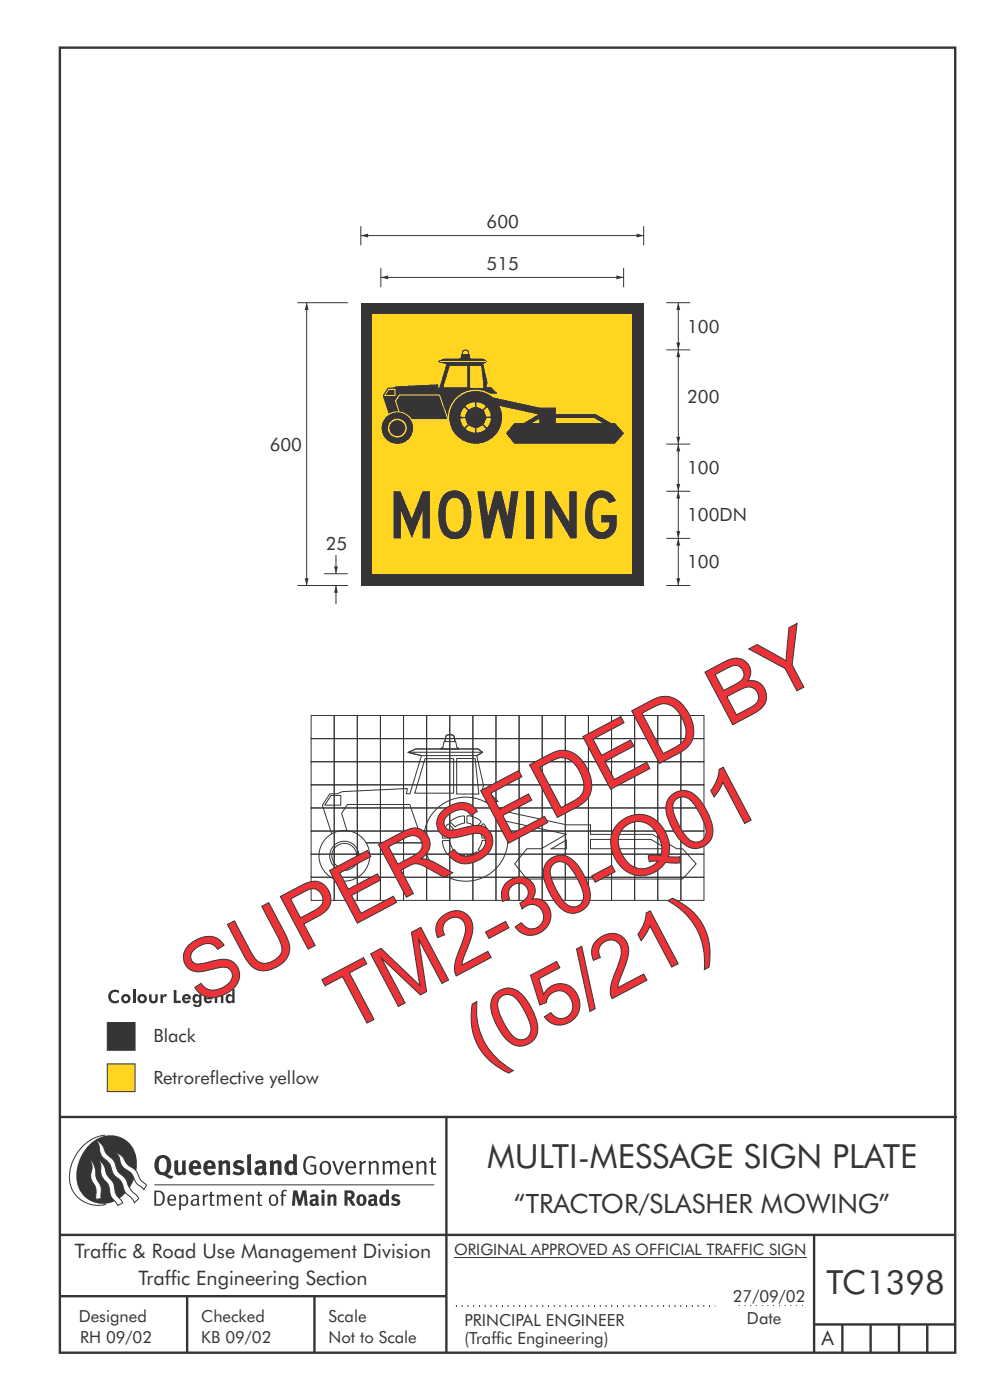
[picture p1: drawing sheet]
<svg xmlns="http://www.w3.org/2000/svg" width="210mm" height="297mm" viewBox="0 0 210 297" stroke-linecap="round" stroke-linejoin="round" font-family="sans-serif">
<g fill="none" stroke="#373435" stroke-width=".51">
<path d="M12.7 10.1h189.9v276.9h-189.9zM12.7 237h190.3M94.7 236.9v50.1M12.7 262h190M12.7 275h82M39.7 275v12M66.7 275v12M172.7 262v25M172.7 281h30M178.7 281v6M184.7 281v6M190.7 281v6"/>
<path d="M196.7 281v6"/>
</g>
<path d="M96.7 277h55M156.7 277h14" fill="none" stroke="#373435" stroke-width=".21" stroke-dasharray=".2 1" stroke-linecap="butt"/>
<g fill="#373435">
<path d="M23.4 210.4l.4-.3 .9-.1 .5 .2v.6a.97 .97 0 0 0-1.4-.1 .97 .97 0 0 0 0 1.4 .97 .97 0 0 0 1.4 0v.6a1.48 1.48 0 0 1-1.9-.3 1.48 1.48 0 0 1 .1-2z"/>
<path d="M28.2 209.9h.5v2.9h-.5z"/>
<path d="M31.6 211h.5v.9a.4 .4 0 0 0 .4 .5 .4 .4 0 0 0 .4-.5v-.9h.6v.9a.92 .92 0 0 1-1 1 .92 .92 0 0 1-.9-1z"/>
<path d="M34 211h.6l-.1 .4a.63 .63 0 0 1 .9-.5l-.1 .6h-.5l-.2 .2v1.1h-.6z"/>
<path d="M36.9 210h.5v2.3h.9v.5h-1.4z"/>
<path d="M45.6 211h.5v.2a.7 .7 0 0 1 .8-.3 .7 .7 0 0 1 .5 .8v1.1h-.5v-1.1a.41 .41 0 0 0-.6-.3 .41 .41 0 0 0-.2 .5v.9h-.5z"/>
<path d="M25.7 211.9a1.01 1.01 0 0 0 2 0 1.01 1.01 0 0 0-2 0zM26.2 211.9a.5 .5 0 0 1 1 0 .5 .5 0 0 1-1 0z"/>
<path d="M29.2 211.9a1.01 1.01 0 0 0 2 0 1.01 1.01 0 0 0-2 0zM29.6 211.9a.5 .5 0 0 1 1 0 .5 .5 0 0 1-1 0z"/>
<path d="M38.9 211.2a.99 .99 0 0 0 0 1.5 .99 .99 0 0 0 1.5-.3l-.4-.2-.3 .2a.44 .44 0 0 1-.6-.4h1.4a.93 .93 0 0 0-.5-1 .93 .93 0 0 0-1.1 .2zM39.2 211.5a.42 .42 0 0 1 .5-.2 .42 .42 0 0 1 .3 .4h-.9z"/>
<path d="M41.3 211.9a.51 .51 0 0 1 1 0 .51 .51 0 0 1-1 0zM41 211.1a1.01 1.01 0 0 0-.1 1.2 1.01 1.01 0 0 0 1 .5l.4-.3v.3a.4 .4 0 0 1-.3 .5 .4 .4 0 0 1-.5-.2h-.6a.93 .93 0 0 0 1.1 .6 .93 .93 0 0 0 .7-.9v-1.8h-.4v.3a.73 .73 0 0 0-1.3-.2z"/>
<path d="M43.5 211.2a.99 .99 0 0 0 0 1.5 .99 .99 0 0 0 1.5-.3l-.4-.2-.2 .2a.44 .44 0 0 1-.7-.4h1.4a.93 .93 0 0 0-.5-1 .93 .93 0 0 0-1.1 .2zM43.8 211.5a.42 .42 0 0 1 .5-.2 .42 .42 0 0 1 .3 .4h-.8z"/>
<path d="M49.3 209.9v1.4a.84 .84 0 0 0-1.2-.3 .84 .84 0 0 0-.2 1.2 .76 .76 0 0 0 .5 .7 .76 .76 0 0 0 .9-.4v.3h.5v-2.9zM48.6 211.4a.47 .47 0 0 1 .5 0 .47 .47 0 0 1 .2 .5l-.1 .3a.46 .46 0 0 1-.8 0v-.6z"/>
</g>
<path d="M22.8 225.7h5.8v5.9h-5.8z" fill-rule="evenodd" fill="#ffd520" stroke="#373435" stroke-width=".21"/>
<path d="M22.8 216.9h5.8v5.9h-5.8z" fill-rule="evenodd" fill="#373435" stroke="#373435" stroke-width=".21"/>
<path d="M96.7 277.2h55" fill="none" stroke="#373435" stroke-width=".21" stroke-dasharray=".2 1" stroke-linecap="butt"/>
<path d="M96.3 266.7h74.7" fill="none" stroke="#373435" stroke-width=".21"/>
<g fill="#373435">
<path d="M64.9 245.6a1.61 1.61 0 0 1 2.1 0l-.2 .3a1.17 1.17 0 0 0-1.4-.2 1.17 1.17 0 0 0-.6 1.3 1.42 1.42 0 0 0 1.2 1.9l.7-.2v-1.2h-.8l-.1-.4h1.3v1.8a1.82 1.82 0 0 1-2.2 0 1.82 1.82 0 0 1-.6-2.1l.2-.7z" fill-rule="evenodd"/>
<path d="M68.2 246.5a1.77 1.77 0 0 0 .4 2.7 1.39 1.39 0 0 0 1.4-.5 1.39 1.39 0 0 0 .2-1.5 1.19 1.19 0 0 0-2-.7zM68.5 246.8a.83 .83 0 0 1 1 .1 .83 .83 0 0 1 .2 .9 .75 .75 0 0 1-.6 1.1 .75 .75 0 0 1-.8-.8v-1z" fill-rule="evenodd"/>
<path d="M70.5 246.4l.4-.1 .8 2.4 .8-2.3h.5l-1.1 2.8h-.4z" fill-rule="evenodd"/>
<path d="M73.6 246.7a1.74 1.74 0 0 0 .5 2.5h.9l.5-.3-.2-.3a.89 .89 0 0 1-1.1 .2 .89 .89 0 0 1-.4-1h1.7a1.15 1.15 0 0 0-.4-1.3 1.15 1.15 0 0 0-1.5 .2zM74 246.8a.67 .67 0 0 1 .8-.1 .67 .67 0 0 1 .3 .8h-1.3z" fill-rule="evenodd"/>
<path d="M76.2 246.4l.4-.1 .1 .4 .5-.4h.5l-.2 .5a.61 .61 0 0 0-.8 .6v1.8h-.4z" fill-rule="evenodd"/>
<path d="M78.1 246.4l.5-.1 .1 .4a.89 .89 0 0 1 .9-.4 .89 .89 0 0 1 .7 .7v2.2h-.4v-2.2l-.1-.2-.3-.1-.8 .4v2.1h-.4z" fill-rule="evenodd"/>
<path d="M81.1 246.4l.4-.1 .1 .4a.83 .83 0 0 1 .8-.4 .83 .83 0 0 1 .7 .5 .86 .86 0 0 1 .9-.5 .86 .86 0 0 1 .7 .7v2.2h-.4l-.1-2.3a.5 .5 0 0 0-.8 0l-.2 .2v2.1h-.5v-2.2l-.4-.3-.7 .4v2.1h-.4z" fill-rule="evenodd"/>
<path d="M85.7 246.7a1.74 1.74 0 0 0 .5 2.5h.9l.5-.3-.2-.3a.89 .89 0 0 1-1.1 .2 .89 .89 0 0 1-.4-1h1.7a1.15 1.15 0 0 0-.5-1.3 1.15 1.15 0 0 0-1.4 .2zM86 246.8a.67 .67 0 0 1 .9-.1 .67 .67 0 0 1 .3 .8h-1.3z" fill-rule="evenodd"/>
<path d="M88.3 246.4l.4-.1 .1 .4a.89 .89 0 0 1 .9-.4 .89 .89 0 0 1 .8 .7v2.2h-.5v-2.2l-.1-.2-.3-.1-.8 .4v2.1h-.4z" fill-rule="evenodd"/>
<path d="M91.5 245.6l.4-.1v.9h.7l-.2 .3h-.5v2.1l.1 .1h.5l.1 .3a.71 .71 0 0 1-1.2-.6v-1.9h-.3v-.3h.3z" fill-rule="evenodd"/>
<path d="M37 246.3l.8-.2v2a.46 .46 0 0 0 .2 .6 .46 .46 0 0 0 .6-.2v-2.2l.8-.2v2.4l.2 .5-.6 .4-.2-.3a1.03 1.03 0 0 1-1.2 .2 1.03 1.03 0 0 1-.6-1.1z" fill-rule="evenodd"/>
<path d="M40.4 246.6a1.64 1.64 0 0 0 0 2.2 1.64 1.64 0 0 0 2.3 .1l-.4-.4a.78 .78 0 0 1-.9 .3 .78 .78 0 0 1-.5-.8h1.8a1.37 1.37 0 0 0-.6-1.7 1.37 1.37 0 0 0-1.7 .3zM41.1 246.9a.48 .48 0 0 1 .6-.1 .48 .48 0 0 1 .2 .6h-1z" fill-rule="evenodd"/>
<path d="M43.5 246.6a1.65 1.65 0 0 0-.2 1.9 1.65 1.65 0 0 0 1.9 .8l.5-.4-.3-.4a.78 .78 0 0 1-.9 .3 .78 .78 0 0 1-.5-.8h1.8a1.37 1.37 0 0 0-.6-1.7 1.37 1.37 0 0 0-1.7 .3zM44.1 246.9a.48 .48 0 0 1 .6-.1 .48 .48 0 0 1 .2 .6h-.9z" fill-rule="evenodd"/>
<path d="M46.3 246.3l.7-.2 .1 .4a.95 .95 0 0 1 1-.3 .95 .95 0 0 1 .7 .8v2.3h-.8v-2.3l-.3-.2-.5 .3v2.2h-.8z" fill-rule="evenodd"/>
<path d="M49.7 246.5a1.73 1.73 0 0 1 2-.1l-.2 .5-.6-.2a.42 .42 0 0 0-.6 .3l.2 .3a1.23 1.23 0 0 1 1.4 1 1.47 1.47 0 0 1-2.3 .9l-.3-.2 .3-.6 .7 .3a.47 .47 0 0 0 .7-.3 .87 .87 0 0 0-1-.5l-.4-.2-.1-.4z" fill-rule="evenodd"/>
<path d="M54.1 246.6l.3 .5 .3-.1a.62 .62 0 0 1 .9 0l.1 .4a1.21 1.21 0 0 0-1.4 .3 1.21 1.21 0 0 0-.1 1.3 1.19 1.19 0 0 0 1.6 .1l.5 .3 .4-.5-.3-.3v-1.4a.96 .96 0 0 0-1.3-1zM55 248l.6-.1v.7a.43 .43 0 0 1-.6 .1 .43 .43 0 0 1 0-.7z" fill-rule="evenodd"/>
<path d="M57.2 246.3l.7-.2 .1 .4a.95 .95 0 0 1 1-.3 .95 .95 0 0 1 .7 .8v2.3h-.8v-2.3l-.2-.2-.6 .3v2.2h-.8z" fill-rule="evenodd"/>
<path d="M62.2 244.8v1.5a1.29 1.29 0 0 0-1.4 .2 1.29 1.29 0 0 0-.5 1.3 1.24 1.24 0 0 0 .6 1.3 1.24 1.24 0 0 0 1.4 0l.1 .2h.7l-.1-4.3zM61.5 246.9l.4-.1 .3 .2v1.5l-.3 .1a.48 .48 0 0 1-.6-.4 1.52 1.52 0 0 1 .2-1.3z" fill-rule="evenodd"/>
<path d="M52.4 245l.8-.2 .2 4.5h-.8l-.1-.2z" fill-rule="evenodd"/>
</g>
<path d="M22.4 240.8a9 9 0 0 0-7.4 10.9 6.2 6.2 0 0 0 7.5 3.8M32.7 251.4h59.4" fill="none" stroke="#373435" stroke-width=".21"/>
<path d="M19.1 242.7a5.7 5.7 0 0 1 6.5-1.4 5.7 5.7 0 0 1 3.4 5.7 8.6 8.6 0 0 1-6.2 8.3 5.7 5.7 0 0 1-6.5-7 9.9 9.9 0 0 1 2.8-5.6z" fill-rule="evenodd" fill="#373435"/>
<path d="M24.5 244.5a3.1 3.1 0 0 1 2.3 2.2l.7 .7a3.2 3.2 0 0 1 2 2.4l.4 .6 1.2 1.1-.6 .9-.2-.3a3.5 3.5 0 0 1-1.9-2.1 3.8 3.8 0 0 0-2.1-2.2 3.5 3.5 0 0 1-1-2.2zM20.4 241.9a3.4 3.4 0 0 1 1.9 2.5l.7 .8a3.3 3.3 0 0 1 1.7 2.6 4.4 4.4 0 0 0 1.7 2l.3 .3a6.1 6.1 0 0 0 2.5 3.7l.2 .5-.9 .9a6.1 6.1 0 0 0-1.9-2.2l-.4-.8a3.6 3.6 0 0 0-1.9-2.8l-.6-1a3.6 3.6 0 0 0-1.9-2.8 3.7 3.7 0 0 1-.8-2.4zM21 246.1a3.4 3.4 0 0 1 1.5 2.7l.6 1a3.8 3.8 0 0 1 1.4 3.1l.3 .7 1.2 1.6-1 .6-.5-.8a3.2 3.2 0 0 1-1.3-2.8 4.3 4.3 0 0 0-1.4-2.2 4.7 4.7 0 0 1-.5-2.9zM19.2 246.1a5.1 5.1 0 0 1 1.2 3.7l.3 .7a3.1 3.1 0 0 1 .7 3l.1 .8-1.1 .2-.1-.8a3.5 3.5 0 0 0-.9-3.3 3.6 3.6 0 0 1 .1-2.5z" fill-rule="evenodd" fill="#fefefe" stroke="#373435" stroke-width=".21"/>
<g fill="#373435">
<path d="M33.4 245.5a2.51 2.51 0 0 0 .4 3.7l.8 .1a2.78 2.78 0 0 0 2 .7l.2-.6h-.6l-.7-.3a2.56 2.56 0 0 0 0-3.8 1.83 1.83 0 0 0-2.1 .2zM34 245.9a.87 .87 0 0 1 1 0 .87 .87 0 0 1 .4 .9v.4a1.17 1.17 0 0 1-.9 1.5l-.3-.1a2.38 2.38 0 0 1-.2-2.7z" fill-rule="evenodd"/>
<path d="M33.1 252.9v2.6a1.12 1.12 0 0 0 1.2-.3 1.12 1.12 0 0 0 .2-1.2l-.1-.5-.3-.4zM32.7 252.6h1.1a1.67 1.67 0 0 1 1.2 1.6 1.67 1.67 0 0 1-1.3 1.6h-1zM36.1 253.9l-.2 .5h1.1a.55 .55 0 0 0-.3-.6 .55 .55 0 0 0-.6 .1zM35.8 253.7a.95 .95 0 0 1 1.2-.1 .95 .95 0 0 1 .4 1.1h-1.5a.72 .72 0 0 0 .4 .8 .72 .72 0 0 0 .9-.2l.1 .3a1.15 1.15 0 0 1-1.5 0 1.15 1.15 0 0 1-.2-1.5zM38.4 254.1v1.2a.7 .7 0 0 0 .9 .1 .7 .7 0 0 0 .2-.9 .61 .61 0 0 0-.4-.7 .61 .61 0 0 0-.7 .3zM38 253.5l.3-.1 .1 .4a.95 .95 0 0 1 1.2-.2 .95 .95 0 0 1 .3 1.2 .92 .92 0 0 1-.5 .9 .92 .92 0 0 1-1-.1v1.1l-.4 .1zM40.9 254.8a.5 .5 0 0 0 .2 .8 .5 .5 0 0 0 .7-.4v-.6zM40.5 253.7a1 1 0 0 1 1.7 .3v1.4l.2 .2-.2 .3-.3-.3a.78 .78 0 0 1-1.4-.1 .78 .78 0 0 1 .8-1.1h.5a.58 .58 0 0 0-.3-.7 .58 .58 0 0 0-.7 .2zM43 253.5l.3-.1 .1 .4 .3-.3 .5-.1-.2 .4a.52 .52 0 0 0-.6 .5v1.5h-.4zM44.6 252.9l.4-.1-.1 .7h.6l-.1 .3h-.5v1.5a.35 .35 0 0 0 .6 .3v.2a.57 .57 0 0 1-.6 .1 .57 .57 0 0 1-.3-.5v-1.6h-.3v-.3h.3zM45.9 253.5l.4-.1 .1 .4 .2-.2a.64 .64 0 0 1 1 .2 .7 .7 0 0 1 .8-.4 .7 .7 0 0 1 .5 .6v1.8h-.3v-1.7l-.3-.4-.7 .4v1.7h-.3v-1.6a.38 .38 0 0 0-.3-.5 .38 .38 0 0 0-.5 .2l-.1 .2v1.7h-.4zM50.2 253.9l-.2 .5h1.1a.55 .55 0 0 0-.2-.6 .55 .55 0 0 0-.7 .1zM49.9 253.7a.95 .95 0 0 1 1.2-.1 .95 .95 0 0 1 .4 1.1h-1.5a.72 .72 0 0 0 .4 .8 .72 .72 0 0 0 .9-.2l.1 .3a1.15 1.15 0 0 1-1.5 0 1.15 1.15 0 0 1-.2-1.5zM52.1 253.5l.3-.1 .1 .4a.72 .72 0 0 1 .8-.4 .72 .72 0 0 1 .6 .6v1.8h-.4v-1.6a.45 .45 0 0 0-.3-.5 .45 .45 0 0 0-.5 .2l-.2 .2v1.7h-.3zM54.7 252.9l.4-.1v.7h.6l-.1 .3h-.5v1.5a.35 .35 0 0 0 .5 .3v.2a.57 .57 0 0 1-.6 .1 .57 .57 0 0 1-.3-.5v-1.6h-.3v-.3h.3zM57.6 253.9l-.2 .7a.65 .65 0 0 0 .3 .8 .65 .65 0 0 0 .8-.2l.1-.1a.93 .93 0 0 0-.7-1.4zM57.3 253.7a1.12 1.12 0 0 1 1.4 0 1.12 1.12 0 0 1 .3 1.5 1.01 1.01 0 0 1-1.3 .6 1.01 1.01 0 0 1-.7-1.2zM59.9 252.6l.5-.2 .5 .2-.1 .2-.4-.1-.3 .2v.6h.6l-.1 .3h-.5v2h-.4v-2h-.2v-.3h.2zM62.2 252.6l-.3 3.2h.7l.1-2.3 .6 2.3h.6l.6-2.3 .1 2.3h.7l-.3-3.2h-.9l-.5 2.1-.5-2.1zM65.7 253.7l.3 .4a.51 .51 0 0 1 .5-.3 .51 .51 0 0 1 .4 .4v.1a.88 .88 0 0 0-1.1 .4 .88 .88 0 0 0 .2 1.1 .9 .9 0 0 0 1.1-.2l.3 .3 .4-.4-.2-.2v-1.1a.87 .87 0 0 0-.5-.8 .87 .87 0 0 0-1 .1zM66.4 254.8h.5v.5l-.1 .1h-.3l-.2-.1zM68.2 253.5v2.3h.6v-2.4zM68.1 252.8a.4 .4 0 0 0 .8 0 .4 .4 0 0 0-.8 0zM69.4 253.5l.1 2.3h.6v-1.7a.33 .33 0 0 1 .4-.2 .33 .33 0 0 1 .3 .4v1.5h.6v-1.7a.75 .75 0 0 0-.6-.7 .75 .75 0 0 0-.8 .3v-.3zM73.1 252.6v3.2h.6v-1.3l.3 .2 .7 1.1h.7l-.9-1.4a.94 .94 0 0 0 .7-1 .94 .94 0 0 0-.9-.8zM73.7 253.1a.51 .51 0 0 1 .8 .1 .51 .51 0 0 1-.2 .7l-.6 .1zM75.9 253.7a1.19 1.19 0 0 0-.1 1.7 1.19 1.19 0 0 0 1.8 0 1.19 1.19 0 0 0-.1-1.6 1.19 1.19 0 0 0-1.6-.1zM76.5 253.9l.2-.1a.99 .99 0 0 1 0 1.6 1.06 1.06 0 0 1-.2-1.5zM78.1 253.7l.3 .4a.51 .51 0 0 1 .5-.3 .51 .51 0 0 1 .5 .4v.1a.88 .88 0 0 0-1.2 .4 .88 .88 0 0 0 .2 1.1 .9 .9 0 0 0 1.1-.2l.3 .3 .4-.4-.2-.2v-1.1a.87 .87 0 0 0-.5-.8 .87 .87 0 0 0-1 .1zM78.9 254.8h.4v.5l-.1 .1h-.3l-.1-.1zM81.9 252.3v1.2a1.2 1.2 0 0 0-1.4 .6 1.2 1.2 0 0 0 .2 1.4l.5 .3 .8-.1v.1h.6l-.1-3.4zM81.4 253.9l.5 .1-.1 1.2a.46 .46 0 0 1-.5 0 .46 .46 0 0 1-.1-.5zM83.3 253.6a.79 .79 0 0 0-.1 .9 .79 .79 0 0 0 .9 .4 .33 .33 0 0 1 0 .5 .33 .33 0 0 1-.5 0l-.4-.3-.3 .5a1.15 1.15 0 0 0 1.2 .3 1.15 1.15 0 0 0 .8-1 1.49 1.49 0 0 0-1.2-.8 .4 .4 0 0 1 .3-.3 .4 .4 0 0 1 .4 .1l.2 .1 .2-.4a1.47 1.47 0 0 0-1.5 0z" fill-rule="evenodd"/>
</g>
<path d="M86.5 159.6l1.7-.7h13.2l1 .7-1.2 .7h-11.8zM70 168.4h1.5l1.2-.4 13.7-.7-.2 1.1h.8l2.4-8.1-2.8-.7 1.6-.7h13.2l.9 .7-1.2 .7 1.5 6.3-.5 1.5h1.6l2 2h-3.8l-1.2 8.7h-29.7l-2.6-8zM90.2 161h6v7.3h-8.2zM96.9 160.9h3.9l.8 7.6h-4.7zM104.1 171.5l16.1 3.5h5.1v2h13.1l5.2 3.1h1.2l2.9 3.2-2.9 3.2h-33l-2.6-3.2 2.6-3.2h3l5.3-3.1-14.2-3.1zM125.3 178.1h12.8l3.3 2h-16.1zM117 180.1l3.1-1.9v1.9z" fill="none" stroke="#373435" stroke-width=".21"/>
<g fill="#fefefe" stroke="#373435" stroke-width=".21">
<path d="M94.9 175l.3-.2 1 1-.6 1.2-.3 .8h-1.4a3.7 3.7 0 0 1 1-2.8zM93.9 178.4l1.5-.1 .4 1.3 .4 .7-1 1a3.6 3.6 0 0 1-1.3-2.9zM96.6 180.7l1.1 .6 .9 .2v1.4a3.3 3.3 0 0 1-3-1.2zM99.1 181.5l1.3-.4 .7-.4 1 1a3.3 3.3 0 0 1-3 1.2zM102.3 178.3h1.4a3.3 3.3 0 0 1-1.3 3l-1-1 .7-1.2zM101.4 175.8l1-1a3.3 3.3 0 0 1 1.2 3h-1.4l-.3-1.3zM99.1 173.2a3.3 3.3 0 0 1 2.9 1.2l-.9 1-1.2-.6-.8-.2zM95.7 174.1a3.5 3.5 0 0 1 2.8-.9v1.4l-1.2 .4-.8 .4-1-1z" fill-rule="evenodd"/>
<circle cx="98.8" cy="178.1" r="8.9"/>
</g>
<path d="M87.1 159.6h15M94.6 156.1a1.47 1.47 0 0 1 1.7 0l.6 2.5 .4 .1v.2h-3.8l.1-.2 .3-.1zM94.6 156.1a1.39 1.39 0 0 1 1.7 0l.2 1.2h-2.1zM70.2 168.8h2.1v2h-3.4zM73.7 170.7h13.2l2.8 8.1h-15.3l-1.9-6.2z" fill="none" stroke="#373435" stroke-width=".21"/>
<g fill="#fefefe" stroke="#373435" stroke-width=".21">
<path d="M70.4 181.6a2.65 2.65 0 0 1 5.3 0 2.65 2.65 0 0 1-5.3 0zM69.9 181.6a3.1 3.1 0 0 1 6.2 0 3.1 3.1 0 0 1-6.2 0z" fill-rule="evenodd"/>
<circle cx="73.1" cy="181.6" r="5.4"/>
</g>
<g fill="none" stroke="#373435" stroke-width=".21">
<path d="M143.9 114.2v10M66 156.7h4.9v4.9h-4.9zM66 151.8h4.9v4.9h-4.9zM70.9 156.7h4.9v4.9h-4.9zM70.9 151.8h4.9v4.9h-4.9zM75.8 156.7h4.9v4.9h-4.9zM75.8 151.8h4.9v4.9h-4.9zM80.7 156.7h4.9v4.9h-4.9zM80.7 151.8h4.9v4.9h-4.9zM85.6 156.7h4.9v4.9h-4.9zM85.6 151.8h4.9v4.9h-4.9zM90.5 156.7h4.9v4.9h-4.9z"/>
<path d="M90.5 151.8h4.9v4.9h-4.9zM95.4 156.7h4.9v4.9h-4.9zM95.4 151.8h4.9v4.9h-4.9zM100.3 156.7h4.9v4.9h-4.9zM100.3 151.8h4.9v4.9h-4.9zM105.2 156.7h4.9v4.9h-4.9zM105.2 151.8h4.9v4.9h-4.9zM110.1 156.7h4.9v4.9h-4.9zM110.1 151.8h4.9v4.9h-4.9zM115 156.7h4.9v4.9h-4.9zM115 151.8h4.9v4.9h-4.9zM119.9 156.7h4.9v4.9h-4.9z"/>
<path d="M119.9 151.8h4.9v4.9h-4.9zM124.8 156.7h4.9v4.9h-4.9zM124.8 151.8h4.9v4.9h-4.9zM129.7 156.7h4.9v4.9h-4.9zM129.7 151.8h4.9v4.9h-4.9zM134.6 156.7h4.9v4.9h-4.9zM134.6 151.8h4.9v4.9h-4.9zM139.5 156.7h4.9v4.9h-4.9zM139.5 151.8h4.9v4.9h-4.9zM144.4 156.7h4.9v4.9h-4.9zM144.4 151.8h4.9v4.9h-4.9zM66 176.3h4.9v4.9h-4.9z"/>
<path d="M66 171.4h4.9v4.9h-4.9zM66 166.5h4.9v4.9h-4.9zM66 161.6h4.9v4.9h-4.9zM70.9 176.3h4.9v4.9h-4.9zM70.9 171.4h4.9v4.9h-4.9zM70.9 166.5h4.9v4.9h-4.9zM70.9 161.6h4.9v4.9h-4.9zM75.8 176.3h4.9v4.9h-4.9zM75.8 171.4h4.9v4.9h-4.9zM75.8 166.5h4.9v4.9h-4.9zM75.8 161.6h4.9v4.9h-4.9zM80.7 176.3h4.9v4.9h-4.9z"/>
<path d="M80.7 171.4h4.9v4.9h-4.9zM80.7 166.5h4.9v4.9h-4.9zM80.7 161.6h4.9v4.9h-4.9zM85.6 176.3h4.9v4.9h-4.9zM85.6 171.4h4.9v4.9h-4.9zM85.6 166.5h4.9v4.9h-4.9zM85.6 161.6h4.9v4.9h-4.9zM90.5 176.3h4.9v4.9h-4.9zM90.5 171.4h4.9v4.9h-4.9zM90.5 166.5h4.9v4.9h-4.9zM90.5 161.6h4.9v4.9h-4.9zM95.4 176.3h4.9v4.9h-4.9z"/>
<path d="M95.4 171.4h4.9v4.9h-4.9zM95.4 166.5h4.9v4.9h-4.9zM95.4 161.6h4.9v4.9h-4.9zM100.3 176.3h4.9v4.9h-4.9zM100.3 171.4h4.9v4.9h-4.9zM100.3 166.5h4.9v4.9h-4.9zM100.3 161.6h4.9v4.9h-4.9zM105.2 176.3h4.9v4.9h-4.9zM105.2 171.4h4.9v4.9h-4.9zM105.2 166.5h4.9v4.9h-4.9zM105.2 161.6h4.9v4.9h-4.9zM110.1 176.3h4.9v4.9h-4.9z"/>
<path d="M110.1 171.4h4.9v4.9h-4.9zM110.1 166.5h4.9v4.9h-4.9zM110.1 161.6h4.9v4.9h-4.9zM115 176.3h4.9v4.9h-4.9zM115 171.4h4.9v4.9h-4.9zM115 166.5h4.9v4.9h-4.9zM115 161.6h4.9v4.9h-4.9zM119.9 176.3h4.9v4.9h-4.9zM119.9 171.4h4.9v4.9h-4.9zM119.9 166.5h4.9v4.9h-4.9zM119.9 161.6h4.9v4.9h-4.9zM124.8 176.3h4.9v4.9h-4.9z"/>
<path d="M124.8 171.4h4.9v4.9h-4.9zM124.8 166.5h4.9v4.9h-4.9zM124.8 161.6h4.9v4.9h-4.9zM129.7 176.3h4.9v4.9h-4.9zM129.7 171.4h4.9v4.9h-4.9zM129.7 166.5h4.9v4.9h-4.9zM129.7 161.6h4.9v4.9h-4.9zM134.6 176.3h4.9v4.9h-4.9zM134.6 171.4h4.9v4.9h-4.9zM134.6 166.5h4.9v4.9h-4.9zM134.6 161.6h4.9v4.9h-4.9zM139.5 176.3h4.9v4.9h-4.9z"/>
<path d="M139.5 171.4h4.9v4.9h-4.9zM139.5 166.5h4.9v4.9h-4.9zM139.5 161.6h4.9v4.9h-4.9zM144.4 176.3h4.9v4.9h-4.9zM144.4 171.4h4.9v4.9h-4.9zM144.4 166.5h4.9v4.9h-4.9zM144.4 161.6h4.9v4.9h-4.9zM66 186.1h4.9v4.9h-4.9zM66 181.2h4.9v4.9h-4.9zM70.9 186.1h4.9v4.9h-4.9zM70.9 181.2h4.9v4.9h-4.9zM75.8 186.1h4.9v4.9h-4.9z"/>
<path d="M75.8 181.2h4.9v4.9h-4.9zM80.7 186.1h4.9v4.9h-4.9zM80.7 181.2h4.9v4.9h-4.9zM85.6 186.1h4.9v4.9h-4.9zM85.6 181.2h4.9v4.9h-4.9zM90.5 186.1h4.9v4.9h-4.9zM90.5 181.2h4.9v4.9h-4.9zM95.4 186.1h4.9v4.9h-4.9zM95.4 181.2h4.9v4.9h-4.9zM100.3 186.1h4.9v4.9h-4.9zM100.3 181.2h4.9v4.9h-4.9zM105.2 186.1h4.9v4.9h-4.9z"/>
<path d="M105.2 181.2h4.9v4.9h-4.9zM110.1 186.1h4.9v4.9h-4.9zM110.1 181.2h4.9v4.9h-4.9zM115 186.1h4.9v4.9h-4.9zM115 181.2h4.9v4.9h-4.9zM119.9 186.1h4.9v4.9h-4.9zM119.9 181.2h4.9v4.9h-4.9zM124.8 186.1h4.9v4.9h-4.9zM124.8 181.2h4.9v4.9h-4.9zM129.7 186.1h4.9v4.9h-4.9zM129.7 181.2h4.9v4.9h-4.9zM134.6 186.1h4.9v4.9h-4.9z"/>
<path d="M134.6 181.2h4.9v4.9h-4.9zM139.5 186.1h4.9v4.9h-4.9zM139.5 181.2h4.9v4.9h-4.9zM144.4 186.1h4.9v4.9h-4.9zM144.4 181.2h4.9v4.9h-4.9z"/>
</g>
<g fill="#373435">
<path d="M143.5 122.7h.8l-.4 1.5z"/>
<path d="M143.9 114.2l.4 1.6h-.8z"/>
</g>
<path d="M143.9 104.2v10" fill="none" stroke="#373435" stroke-width=".21"/>
<g fill="#373435">
<path d="M143.5 112.7h.8l-.4 1.5z"/>
<path d="M143.9 104.2l.4 1.6h-.8z"/>
</g>
<path d="M80.8 58.9h51.5" fill="none" stroke="#373435" stroke-width=".21"/>
<g fill="#373435">
<path d="M130.7 58.4l1.6 .5-1.6 .4z"/>
<path d="M80.8 58.9l1.5-.5v.9z"/>
<path d="M76.5 64.2h60v60h-60z" fill-rule="evenodd"/>
</g>
<path d="M79 66.7h55v55h-55z" fill-rule="evenodd" fill="#ffd520"/>
<path d="M80.8 56.9v4M132.3 56.9v4M143.9 94.2v10M141.4 114.2h5M141.4 124.2h5" fill="none" stroke="#373435" stroke-width=".21"/>
<g fill="#373435">
<path d="M143.5 102.7h.8l-.4 1.5z"/>
<path d="M143.9 94.2l.4 1.6h-.8z"/>
</g>
<path d="M143.9 64.2v10M141.4 94.2h5M141.4 104.2h5" fill="none" stroke="#373435" stroke-width=".21"/>
<g fill="#373435">
<path d="M143.5 72.7h.8l-.4 1.5z"/>
<path d="M143.9 64.2l.4 1.6h-.8z"/>
</g>
<path d="M141.4 74.2h5M141.4 64.2h5M143.9 74.2v20" fill="none" stroke="#373435" stroke-width=".21"/>
<g fill="#373435">
<path d="M143.5 92.7h.8l-.4 1.5z"/>
<path d="M143.9 74.2l.4 1.6h-.8z"/>
</g>
<g fill="#373435">
<path d="M83.4 104.2h1.6l2.4 5.8 2.2-5.8h1.6v10h-1.6v-5.8l-2.2 5.8-2.4-5.8v5.8h-1.6z"/>
<path d="M101.2 104.2h1.6l.8 5.3 1.4-5.3h1.4l1.3 5.3 .7-5.3h1.6l-1.4 10h-1.4l-1.6-6.3-1.5 6.3h-1.5z"/>
<path d="M111.7 104.2h1.6v10h-1.6z"/>
<path d="M115.6 104.2h1.3l3.8 6.5v-6.5h1.6v10h-1.3l-3.8-6.4v6.4h-1.6z"/>
<path d="M125.2 105.1a3.2 3.2 0 0 1 5.5 1.2l-1.5 .5a1.73 1.73 0 0 0-2-1.2 1.73 1.73 0 0 0-1.4 1.8 7 7 0 0 0 .5 4.8 1.64 1.64 0 0 0 2 .5 1.64 1.64 0 0 0 1-1.8h-1.8v-1.6h3.3a5.6 5.6 0 0 1-.3 3.4 3.3 3.3 0 0 1-3.6 1.6 3.3 3.3 0 0 1-2.6-3 8.8 8.8 0 0 1 .9-6.2z"/>
<path d="M94.1 105a8.7 8.7 0 0 0-.8 6.8 3.3 3.3 0 0 0 3.5 2.6 3.3 3.3 0 0 0 3-3.2 7.3 7.3 0 0 0-1.4-6.5 3.2 3.2 0 0 0-4.3 .3zM95.2 106.2a1.73 1.73 0 0 1 2-.4 1.73 1.73 0 0 1 1 1.7 7.2 7.2 0 0 1-.5 4.8 1.75 1.75 0 0 1-1.9 .4 1.75 1.75 0 0 1-1.1-1.7 6.8 6.8 0 0 1 .5-4.8z"/>
</g>
<g fill="#373435" stroke="#373435" stroke-width=".21">
<path d="M93 76.7l1.1-.5h8.5l.6 .5-.8 .4h-7.6z" fill-rule="evenodd"/>
<path d="M82.3 82.4h1l.7-.3 8.9-.5-.1 .7 .5 .1 1.5-5.2-1.8-.5 1.1-.5h8.5l.6 .5-.8 .5 .9 4-.2 1h.9l1.3 1.2h-2.4l-.8 5.7h-19.1l-1.7-5.2z" fill-rule="evenodd"/>
</g>
<path d="M99.7 77.5h2.5l.5 4.9h-3zM95.3 77.6h3.9v4.7h-5.3z" fill-rule="evenodd" fill="#ffd520" stroke="#373435" stroke-width=".21"/>
<circle cx="100.9" cy="88.6" r="5.7" fill="#373435" stroke="#ffd525" stroke-width=".27"/>
<path d="M98.4 86.5l.8 .6-.5 1.3h-.9l.1-1.1zM97.8 88.7h.9l.5 1.3-.6 .7a2.13 2.13 0 0 1-.8-2zM99.5 90.3l1.3 .5-.1 .9a2.16 2.16 0 0 1-1.9-.8zM101.1 90.8l1.3-.5 .6 .6a2.16 2.16 0 0 1-1.9 .8zM103.1 88.7h1a2.15 2.15 0 0 1-.9 1.9l-.6-.6zM102.6 87.1l.6-.6a2.14 2.14 0 0 1 .8 1.9h-.9zM101.1 85.4a2.15 2.15 0 0 1 1.9 .8l-.7 .7-1.2-.6zM98.8 86.1l.9-.5 .7-.2 .3 .1v.9l-1.3 .5z" fill-rule="evenodd" fill="#ffd520"/>
<path d="M98.2 74.5a.98 .98 0 0 1 1.1 0l.4 1.6 .2 .1h-2.4l.3-.1z" fill-rule="evenodd" fill="#373435" stroke="#373435" stroke-width=".21"/>
<path d="M98.2 74.5a.94 .94 0 0 1 1.1 0l.1 .7h-1.4z" fill-rule="evenodd" fill="#ffd520" stroke="#373435" stroke-width=".21"/>
<path d="M93.4 76.7h9.6M82.5 82.6h1.3v1.3h-2.2zM84.7 83.8h8.5l1.8 5.3h-9.8l-1.3-4.1z" fill="none" stroke="#ffd525" stroke-width=".21"/>
<circle cx="84.3" cy="90.8" r="3.5" fill="#373435" stroke="#ffd525" stroke-width=".21"/>
<path d="M82.6 90.8a1.7 1.7 0 0 1 3.4 0 1.7 1.7 0 0 1-3.4 0zM82.3 90.8a2 2 0 0 1 4 0 2 2 0 0 1-4 0z" fill-rule="evenodd" fill="#ffd520"/>
<path d="M104.2 84.3l10.3 2.3h3.3v1.3h8.5l3.3 2h.8l1.9 2-1.9 2.1h-21.3l-1.7-2.1 1.7-2h2l3.4-2-9.1-2zM117.8 88.6v1.3h10.4l-2.1-1.3zM112.5 89.9h2v-1.2z" fill-rule="evenodd" fill="#373435" stroke="#373435" stroke-width=".21"/>
<path d="M76.5 50h60.1" fill="none" stroke="#373435" stroke-width=".21"/>
<g fill="#373435">
<path d="M135 49.6l1.6 .4-1.6 .4z"/>
<path d="M76.5 50l1.6-.4v.8z"/>
</g>
<path d="M76.5 48v4.1M136.5 48v4.1M71.3 117.7v4" fill="none" stroke="#373435" stroke-width=".21"/>
<path d="M70.9 120.2h.8l-.4 1.5z" fill="#373435"/>
<path d="M71.3 124.2v4" fill="none" stroke="#373435" stroke-width=".21"/>
<path d="M71.3 124.2l.4 1.6h-.8z" fill="#373435"/>
<path d="M63.1 64.2h10.7M65.1 64.2v60M63.1 124.2h10.7M68.7 121.7h5.1" fill="none" stroke="#373435" stroke-width=".21"/>
<g fill="#373435">
<path d="M64.6 122.7h.9l-.4 1.5z"/>
<path d="M65.1 64.2l.4 1.6h-.9z"/>
</g>
<g font-size="17.6" fill="#ed3237">
<text x="42.5" y="213.5" transform="rotate(-28 42.5 213.5)">SUPERSEDED BY</text>
<text x="73.8" y="219.2" transform="rotate(-28 73.8 219.2)">TM2-30-Q01</text>
<text x="102.5" y="226.3" transform="rotate(-28 102.5 226.3)">(05/21)</text>
</g>
<g font-size="7.1" fill="#373435">
<text x="103.3" y="247.8">MULTI-MESSAGE SIGN PLATE</text>
<text x="175.3" y="274.5">TC1398</text>
</g>
<text font-size="5.6" fill="#373435" x="109" y="257.3">“TRACTOR/SLASHER MOWING”</text>
<g font-size="4.2" fill="#373435">
<text x="15.9" y="267">Traffic &amp; Road Use Management Division</text>
<text x="29.4" y="272.6">Traffic Engineering Section</text>
<text x="174.3" y="285.4">A</text>
</g>
<g font-size="3.9" fill="#373435">
<text x="103.2" y="48.5">600</text>
<text x="103.2" y="57.3">515</text>
<text x="145.8" y="70.6">100</text>
<text x="145.8" y="85.6">200</text>
<text x="57.2" y="95.6">600</text>
<text x="145.8" y="100.6">100</text>
<text x="145.8" y="110.6">100DN</text>
<text x="69.1" y="116.7">25</text>
<text x="145.8" y="120.6">100</text>
<text x="32.5" y="221.1">Black</text>
<text x="32.5" y="229.9">Retroreflective yellow</text>
</g>
<g font-size="3.5" fill="#373435">
<text x="16.7" y="280.4">Designed</text>
<text x="42.7" y="280.4">Checked</text>
<text x="69.7" y="280.4">Scale</text>
<text x="98.5" y="281.4">PRINCIPAL ENGINEER</text>
<text x="155.4" y="276.3">27/09/02</text>
<text x="158.5" y="281">Date</text>
<text x="17" y="284.8">RH 09/02</text>
<text x="42.7" y="284.8">KB 09/02</text>
<text x="69.7" y="285">Not to Scale</text>
<text x="98.5" y="285.1">(Traffic Engineering)</text>
</g>
<text font-size="3.4" fill="#373435" x="96.3" y="266.3">ORIGINAL APPROVED AS OFFICIAL TRAFFIC SIGN</text>
</svg>
